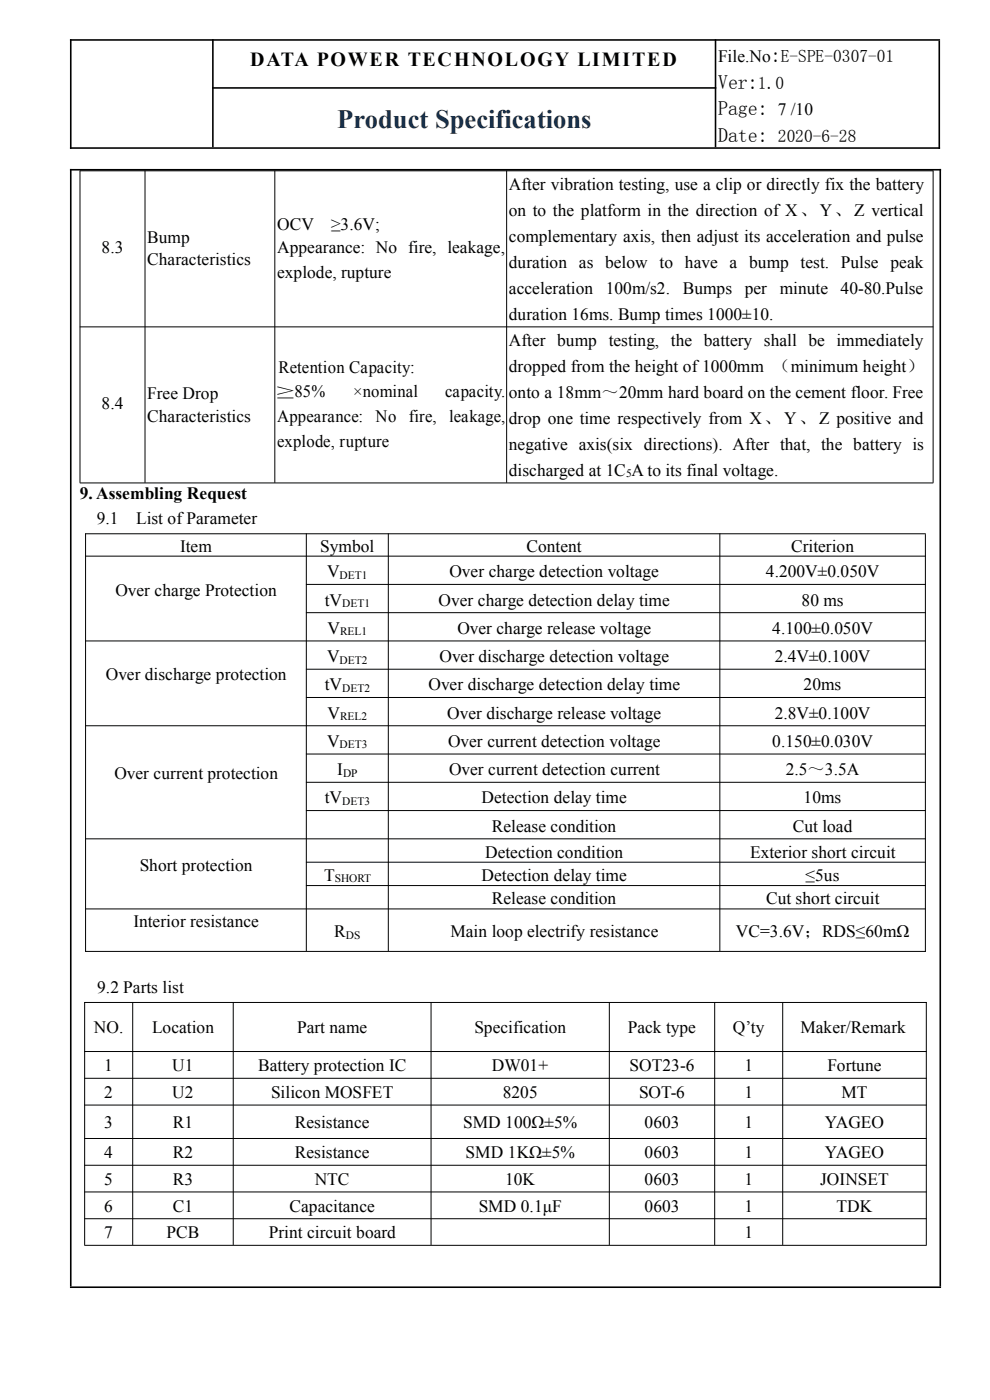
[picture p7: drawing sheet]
<svg xmlns="http://www.w3.org/2000/svg" width="210mm" height="297mm" viewBox="0 0 210 297" stroke-linecap="round" stroke-linejoin="round" font-family="sans-serif">
<path d="M14.8 8.5h184.6M15 8.3v23.3M45 18.7h107M45.2 8.3v22.9M151.8 8.3v22.9M199.2 8.6v23M14.8 31.4h184.6" fill="none" stroke="#000" stroke-width=".34"/>
<g fill="#fff">
<path d="M15.9 282.2h1.3l.1 .5a.73 .73 0 0 0-1-.3v1l.5-.1 .2-.4v.6l-.1 .3-.1-.3h-.5v1a.7 .7 0 0 0 1-.4l.1 .1-.2 .5h-1.3l.2-.2v-1v-1.1z" fill-rule="evenodd"/>
<path d="M17.7 282.2h1.3l.1 .5-.3-.3h-.3v2.1l.2 .2h-.7l.2-.2v-2.1h-.3l-.3 .3z" fill-rule="evenodd"/>
<path d="M19.4 282.2h1.3l.1 .5a.73 .73 0 0 0-1.1-.3v1l.6-.1 .2-.4v.6l-.1 .3-.1-.3h-.6v1a.7 .7 0 0 0 1.1-.4l.1 .1-.2 .5h-1.3l.1-.2v-1v-1.1z" fill-rule="evenodd"/>
<path d="M21.1 282.2h.5a.64 .64 0 0 1 .9 .4 .64 .64 0 0 1-.4 .9l.5 1.2h-.4l-.4-1.2h-.3v1l.2 .2h-.6l.2-.1v-1.1v-1.1zM21.5 282.4v1a.54 .54 0 0 0 .7-.5 .54 .54 0 0 0-.7-.5z" fill-rule="evenodd"/>
<path d="M22.7 282.2h.4l1 2v-1.8l-.2-.2h.5l-.2 .2v2.3l-1.1-2.2-.1 2 .3 .2h-.6l.2-.1v-1.1v-1.1z" fill-rule="evenodd"/>
<path d="M25.1 282.3l.3-.1 .5 2.3 .2 .2h-.6l.2-.3-.2-.6h-.6l-.1 .6 .1 .3h-.4l.2-.2zM25.2 282.5l-.3 1.2h.6z" fill-rule="evenodd"/>
<path d="M26.3 282.2h.7l-.3 .2v2.1h.7l.3-.4 .1 .1-.2 .5h-1.3l.2-.1v-1.1v-1.1z" fill-rule="evenodd"/>
<path d="M29.8 282.2h1.3l.1 .5a.73 .73 0 0 0-1.1-.3v1l.6-.1 .2-.4v.9l-.2-.3h-.6v1a.7 .7 0 0 0 1.1-.4l.1 .1-.2 .5h-1.3l.2-.2v-1v-1.1z" fill-rule="evenodd"/>
<path d="M31.4 282.2h.4l1 2v-1.8l-.2-.2h.4l-.2 .2v2.3l-1-2.2-.1 2 .3 .2h-.6l.2-.1v-1.1v-1.1z" fill-rule="evenodd"/>
<path d="M33.2 282.2h1.4l.1 .5a.73 .73 0 0 0-1.1-.3v1l.6-.1 .2-.4v.6l-.1 .3-.1-.3h-.6v1a.7 .7 0 0 0 1.1-.4l.1 .1-.2 .5h-1.4l.2-.2v-1v-1.1z" fill-rule="evenodd"/>
<path d="M35 282.2h.5a.64 .64 0 0 1 .8 .4 .64 .64 0 0 1-.4 .9l.6 1.2h-.4l-.5-1.2h-.2v1l.1 .2h-.5l.1-.1 .1-1.1-.1-1.1zM35.4 282.4v1a.54 .54 0 0 0 .7-.5 .54 .54 0 0 0-.7-.5z" fill-rule="evenodd"/>
<path d="M37.1 282.4l.2-.1 .7-.1v.7a.55 .55 0 0 0-.7-.6 .55 .55 0 0 0-.4 .8v.7a.56 .56 0 0 0 .2 .7 .56 .56 0 0 0 .8-.1v-.5l-.3-.3h.6l-.1 .1v.9l-.1-.1a.74 .74 0 0 1-.9 .1 .74 .74 0 0 1-.4-.8l.1-.9z" fill-rule="evenodd"/>
<path d="M38.4 282.2h.6l-.2 .3 .4 1.1 .4-1.1-.2-.3h.6l-.1 .1a3 3 0 0 0-.6 2.1l.2 .3h-.7l.2-.1v-.8l-.4-1.4z" fill-rule="evenodd"/>
<path d="M31.3 48h9v4.2h-9z" fill-rule="evenodd"/>
<path d="M108 36.9h7.8v4.3h-7.8z" fill-rule="evenodd"/>
<path d="M115.8 36.9h1v4.3h-1z" fill-rule="evenodd"/>
<path d="M116.8 36.9h13.4v4.3h-13.4z" fill-rule="evenodd"/>
<path d="M130.2 36.9h1.1v4.3h-1.1z" fill-rule="evenodd"/>
<path d="M131.3 36.9h10.8v4.3h-10.8z" fill-rule="evenodd"/>
<path d="M142.1 36.9h1v4.3h-1z" fill-rule="evenodd"/>
<path d="M143.1 36.9h5v4.3h-5z" fill-rule="evenodd"/>
<path d="M148.1 36.9h1v4.3h-1z" fill-rule="evenodd"/>
<path d="M149.1 36.9h1.7v4.3h-1.7z" fill-rule="evenodd"/>
<path d="M150.8 36.9h1.1v4.3h-1.1z" fill-rule="evenodd"/>
<path d="M151.9 36.9h5.5v4.3h-5.5z" fill-rule="evenodd"/>
<path d="M157.4 36.9h1.1v4.3h-1.1z" fill-rule="evenodd"/>
<path d="M158.5 36.9h3.1v4.3h-3.1z" fill-rule="evenodd"/>
<path d="M161.6 36.9h1v4.3h-1z" fill-rule="evenodd"/>
<path d="M162.6 36.9h11.3v4.3h-11.3z" fill-rule="evenodd"/>
<path d="M173.9 36.9h1.1v4.3h-1.1z" fill-rule="evenodd"/>
<path d="M175 36.9h4.1v4.3h-4.1z" fill-rule="evenodd"/>
<path d="M179.1 36.9h1.1v4.3h-1.1z" fill-rule="evenodd"/>
<path d="M180.2 36.9h4.5v4.3h-4.5z" fill-rule="evenodd"/>
<path d="M184.7 36.9h1.1v4.3h-1.1z" fill-rule="evenodd"/>
<path d="M185.8 36.9h10.2v4.3h-10.2z" fill-rule="evenodd"/>
<path d="M196 36.9h1v4.3h-1z" fill-rule="evenodd"/>
<path d="M108 42.1h3.7v4.8h-3.7z" fill-rule="evenodd"/>
<path d="M111.7 42.1h1.3v4.8h-1.3z" fill-rule="evenodd"/>
<path d="M113 42.1h2.9v4.8h-2.9z" fill-rule="evenodd"/>
<path d="M115.9 42.1h1.4v4.8h-1.4z" fill-rule="evenodd"/>
<path d="M117.3 42.1h4.5v4.8h-4.5z" fill-rule="evenodd"/>
<path d="M121.8 42.1h1.4v4.8h-1.4z" fill-rule="evenodd"/>
<path d="M123.2 42.1h12.8v4.8h-12.8z" fill-rule="evenodd"/>
<path d="M136 42.1h1.4v4.8h-1.4z" fill-rule="evenodd"/>
<path d="M137.4 42.1h2.9v4.8h-2.9z" fill-rule="evenodd"/>
<path d="M140.3 42.1h1.4v4.8h-1.4z" fill-rule="evenodd"/>
<path d="M141.7 42.1h4.5v4.8h-4.5z" fill-rule="evenodd"/>
<path d="M146.2 42.1h1.4v4.8h-1.4z" fill-rule="evenodd"/>
<path d="M147.6 42.1h13.1v4.8h-13.1z" fill-rule="evenodd"/>
<path d="M160.7 42.1h1.4v4.8h-1.4z" fill-rule="evenodd"/>
<path d="M162.1 42.1h3.1v4.8h-3.1z" fill-rule="evenodd"/>
<path d="M165.2 42.1h1.4v4.8h-1.4z" fill-rule="evenodd"/>
<path d="M166.6 42.1h3.1v4.8h-3.1z" fill-rule="evenodd"/>
<path d="M169.7 42.1h4.2v4.8h-4.2z" fill-rule="evenodd"/>
<path d="M173.9 42.1h3.1v4.8h-3.1z" fill-rule="evenodd"/>
<path d="M177 42.1h4.2v4.8h-4.2z" fill-rule="evenodd"/>
<path d="M181.2 42.1h2.3v4.8h-2.3z" fill-rule="evenodd"/>
<path d="M183.5 42.1h1.4v4.8h-1.4z" fill-rule="evenodd"/>
<path d="M184.9 42.1h11.1v4.8h-11.1z" fill-rule="evenodd"/>
<path d="M196 42.1h.9v4.8h-.9z" fill-rule="evenodd"/>
<path d="M108 47.9h23v4.3h-23z" fill-rule="evenodd"/>
<path d="M131 47.9h1.2v4.3h-1.2z" fill-rule="evenodd"/>
<path d="M132.2 47.9h6.9v4.3h-6.9z" fill-rule="evenodd"/>
<path d="M139.1 47.9h1.2v4.3h-1.2z" fill-rule="evenodd"/>
<path d="M140.3 47.9h6.3v4.3h-6.3z" fill-rule="evenodd"/>
<path d="M146.6 47.9h1.2v4.3h-1.2z" fill-rule="evenodd"/>
<path d="M147.8 47.9h8.9v4.3h-8.9z" fill-rule="evenodd"/>
<path d="M156.7 47.9h1.2v4.3h-1.2z" fill-rule="evenodd"/>
<path d="M157.9 47.9h3.4v4.3h-3.4z" fill-rule="evenodd"/>
<path d="M161.3 47.9h1.2v4.3h-1.2z" fill-rule="evenodd"/>
<path d="M162.5 47.9h17.9v4.3h-17.9z" fill-rule="evenodd"/>
<path d="M180.4 47.9h1.2v4.3h-1.2z" fill-rule="evenodd"/>
<path d="M181.6 47.9h5.4v4.3h-5.4z" fill-rule="evenodd"/>
<path d="M187 47.9h1.1v4.3h-1.1z" fill-rule="evenodd"/>
<path d="M188.1 47.9h7.9v4.3h-7.9z" fill-rule="evenodd"/>
<path d="M196 47.9h.9v4.3h-.9z" fill-rule="evenodd"/>
<path d="M108 53.4h12.3v4.3h-12.3z" fill-rule="evenodd"/>
<path d="M120.3 53.4h2.5v4.3h-2.5z" fill-rule="evenodd"/>
<path d="M122.8 53.4h3.1v4.3h-3.1z" fill-rule="evenodd"/>
<path d="M125.9 53.4h2.5v4.3h-2.5z" fill-rule="evenodd"/>
<path d="M128.4 53.4h9v4.3h-9z" fill-rule="evenodd"/>
<path d="M137.4 53.4h2.5v4.3h-2.5z" fill-rule="evenodd"/>
<path d="M139.9 53.4h2.9v4.3h-2.9z" fill-rule="evenodd"/>
<path d="M142.8 53.4h2.5v4.3h-2.5z" fill-rule="evenodd"/>
<path d="M145.3 53.4h7v4.3h-7z" fill-rule="evenodd"/>
<path d="M152.3 53.4h2.5v4.3h-2.5z" fill-rule="evenodd"/>
<path d="M154.8 53.4h1.6v4.3h-1.6z" fill-rule="evenodd"/>
<path d="M156.4 53.4h2.5v4.3h-2.5z" fill-rule="evenodd"/>
<path d="M158.9 53.4h8.4v4.3h-8.4z" fill-rule="evenodd"/>
<path d="M167.3 53.4h2.5v4.3h-2.5z" fill-rule="evenodd"/>
<path d="M169.8 53.4h6.1v4.3h-6.1z" fill-rule="evenodd"/>
<path d="M175.9 53.4h2.5v4.3h-2.5z" fill-rule="evenodd"/>
<path d="M178.4 53.4h8v4.3h-8z" fill-rule="evenodd"/>
<path d="M186.4 53.4h2.5v4.3h-2.5z" fill-rule="evenodd"/>
<path d="M188.9 53.4h7v4.3h-7z" fill-rule="evenodd"/>
<path d="M195.9 53.4h.9v4.3h-.9z" fill-rule="evenodd"/>
<path d="M108 58.9h17.9v4.3h-17.9z" fill-rule="evenodd"/>
<path d="M125.9 58.9h2.6v4.3h-2.6z" fill-rule="evenodd"/>
<path d="M128.5 58.9h13.7v4.3h-13.7z" fill-rule="evenodd"/>
<path d="M142.2 58.9h2.7v4.3h-2.7z" fill-rule="evenodd"/>
<path d="M144.9 58.9h10.4v4.3h-10.4z" fill-rule="evenodd"/>
<path d="M155.3 58.9h2.7v4.3h-2.7z" fill-rule="evenodd"/>
<path d="M158 58.9h4.7v4.3h-4.7z" fill-rule="evenodd"/>
<path d="M162.7 58.9h2.7v4.3h-2.7z" fill-rule="evenodd"/>
<path d="M165.4 58.9h10.3v4.3h-10.3z" fill-rule="evenodd"/>
<path d="M175.7 58.9h2.6v4.3h-2.6z" fill-rule="evenodd"/>
<path d="M178.3 58.9h17.6v4.3h-17.6z" fill-rule="evenodd"/>
<path d="M195.9 58.9h.9v4.3h-.9z" fill-rule="evenodd"/>
<path d="M108 64.4h12.3v4.3h-12.3z" fill-rule="evenodd"/>
<path d="M120.3 64.4h.9v4.3h-.9z" fill-rule="evenodd"/>
<path d="M121.2 64.4h9v4.3h-9z" fill-rule="evenodd"/>
<path d="M130.2 64.4h.9v4.3h-.9z" fill-rule="evenodd"/>
<path d="M131.1 64.4h9.1v4.3h-9.1z" fill-rule="evenodd"/>
<path d="M140.2 64.4h.9v4.3h-.9z" fill-rule="evenodd"/>
<path d="M141.1 64.4h8v4.3h-8z" fill-rule="evenodd"/>
<path d="M149.1 64.4h.9v4.3h-.9z" fill-rule="evenodd"/>
<path d="M150 64.4h7.4v4.3h-7.4z" fill-rule="evenodd"/>
<path d="M157.4 64.4h2.1v4.3h-2.1z" fill-rule="evenodd"/>
<path d="M159.5 64.4h4.6v4.3h-4.6z" fill-rule="evenodd"/>
<path d="M31.3 81.1h6.5v4.3h-6.5z" fill-rule="evenodd"/>
<path d="M37.8 81.1h1v4.3h-1z" fill-rule="evenodd"/>
<path d="M38.8 81.1h7.6v4.3h-7.6z" fill-rule="evenodd"/>
<path d="M108 70h7.8v4.3h-7.8z" fill-rule="evenodd"/>
<path d="M115.8 70h2.4v4.3h-2.4z" fill-rule="evenodd"/>
<path d="M118.2 70h8.5v4.3h-8.5z" fill-rule="evenodd"/>
<path d="M126.7 70h2.4v4.3h-2.4z" fill-rule="evenodd"/>
<path d="M129.1 70h10.8v4.3h-10.8z" fill-rule="evenodd"/>
<path d="M139.9 70h2.4v4.3h-2.4z" fill-rule="evenodd"/>
<path d="M142.3 70h4.6v4.3h-4.6z" fill-rule="evenodd"/>
<path d="M146.9 70h2.4v4.3h-2.4z" fill-rule="evenodd"/>
<path d="M149.3 70h10.3v4.3h-10.3z" fill-rule="evenodd"/>
<path d="M159.6 70h2.4v4.3h-2.4z" fill-rule="evenodd"/>
<path d="M162 70h7.1v4.3h-7.1z" fill-rule="evenodd"/>
<path d="M169.1 70h2.4v4.3h-2.4z" fill-rule="evenodd"/>
<path d="M171.5 70h3.5v4.3h-3.5z" fill-rule="evenodd"/>
<path d="M175 70h2.4v4.3h-2.4z" fill-rule="evenodd"/>
<path d="M177.4 70h18.6v4.3h-18.6z" fill-rule="evenodd"/>
<path d="M196 70h.9v4.3h-.9z" fill-rule="evenodd"/>
<path d="M108 75.2h12.1v4.8h-12.1z" fill-rule="evenodd"/>
<path d="M120.1 75.2h1v4.8h-1z" fill-rule="evenodd"/>
<path d="M121.1 75.2h7.2v4.8h-7.2z" fill-rule="evenodd"/>
<path d="M128.3 75.2h.9v4.8h-.9z" fill-rule="evenodd"/>
<path d="M129.2 75.2h4.5v4.8h-4.5z" fill-rule="evenodd"/>
<path d="M133.7 75.2h1v4.8h-1z" fill-rule="evenodd"/>
<path d="M134.7 75.2h9.2v4.8h-9.2z" fill-rule="evenodd"/>
<path d="M143.9 75.2h1v4.8h-1z" fill-rule="evenodd"/>
<path d="M144.9 75.2h3.1v4.8h-3.1z" fill-rule="evenodd"/>
<path d="M148 75.2h.9v4.8h-.9z" fill-rule="evenodd"/>
<path d="M148.9 75.2h13.2v4.8h-13.2z" fill-rule="evenodd"/>
<path d="M162.1 75.2h1.9v4.8h-1.9z" fill-rule="evenodd"/>
<path d="M164 75.2h3.7v4.8h-3.7z" fill-rule="evenodd"/>
<path d="M167.7 75.2h14.4v4.8h-14.4z" fill-rule="evenodd"/>
<path d="M182.1 75.2h1v4.8h-1z" fill-rule="evenodd"/>
<path d="M183.1 75.2h9.3v4.8h-9.3z" fill-rule="evenodd"/>
<path d="M192.4 75.2h3.5v4.8h-3.5z" fill-rule="evenodd"/>
<path d="M108 80.7h6.5v4.8h-6.5z" fill-rule="evenodd"/>
<path d="M114.5 80.7h1v4.8h-1z" fill-rule="evenodd"/>
<path d="M115.5 80.7h1.6v4.8h-1.6z" fill-rule="evenodd"/>
<path d="M117.1 80.7h1v4.8h-1z" fill-rule="evenodd"/>
<path d="M118.1 80.7h9.5v4.8h-9.5z" fill-rule="evenodd"/>
<path d="M127.6 80.7h3.7v4.8h-3.7z" fill-rule="evenodd"/>
<path d="M131.3 80.7h9.5v4.8h-9.5z" fill-rule="evenodd"/>
<path d="M140.8 80.7h.9v4.8h-.9z" fill-rule="evenodd"/>
<path d="M141.7 80.7h6.6v4.8h-6.6z" fill-rule="evenodd"/>
<path d="M148.3 80.7h1v4.8h-1z" fill-rule="evenodd"/>
<path d="M149.3 80.7h8.4v4.8h-8.4z" fill-rule="evenodd"/>
<path d="M157.7 80.7h1v4.8h-1z" fill-rule="evenodd"/>
<path d="M158.7 80.7h3.7v4.8h-3.7z" fill-rule="evenodd"/>
<path d="M162.4 80.7h.9v4.8h-.9z" fill-rule="evenodd"/>
<path d="M163.3 80.7h4.6v4.8h-4.6z" fill-rule="evenodd"/>
<path d="M167.9 80.7h.9v4.8h-.9z" fill-rule="evenodd"/>
<path d="M168.8 80.7h10.7v4.8h-10.7z" fill-rule="evenodd"/>
<path d="M179.5 80.7h1v4.8h-1z" fill-rule="evenodd"/>
<path d="M180.5 80.7h7.9v4.8h-7.9z" fill-rule="evenodd"/>
<path d="M188.4 80.7h.9v4.8h-.9z" fill-rule="evenodd"/>
<path d="M189.3 80.7h6.6v4.8h-6.6z" fill-rule="evenodd"/>
<path d="M195.9 80.7h.9v4.8h-.9z" fill-rule="evenodd"/>
<path d="M108 86.2h6.7v4.8h-6.7z" fill-rule="evenodd"/>
<path d="M114.7 86.2h1.5v4.8h-1.5z" fill-rule="evenodd"/>
<path d="M116.2 86.2h5.3v4.8h-5.3z" fill-rule="evenodd"/>
<path d="M121.5 86.2h1.5v4.8h-1.5z" fill-rule="evenodd"/>
<path d="M123 86.2h6.5v4.8h-6.5z" fill-rule="evenodd"/>
<path d="M129.5 86.2h1.5v4.8h-1.5z" fill-rule="evenodd"/>
<path d="M131 86.2h17.9v4.8h-17.9z" fill-rule="evenodd"/>
<path d="M148.9 86.2h1.4v4.8h-1.4z" fill-rule="evenodd"/>
<path d="M150.3 86.2h7.2v4.8h-7.2z" fill-rule="evenodd"/>
<path d="M157.5 86.2h1.4v4.8h-1.4z" fill-rule="evenodd"/>
<path d="M158.9 86.2h3.2v4.8h-3.2z" fill-rule="evenodd"/>
<path d="M162.1 86.2h4.2v4.8h-4.2z" fill-rule="evenodd"/>
<path d="M166.3 86.2h3.2v4.8h-3.2z" fill-rule="evenodd"/>
<path d="M169.5 86.2h4.2v4.8h-4.2z" fill-rule="evenodd"/>
<path d="M173.7 86.2h2.3v4.8h-2.3z" fill-rule="evenodd"/>
<path d="M176 86.2h1.4v4.8h-1.4z" fill-rule="evenodd"/>
<path d="M177.4 86.2h11.7v4.8h-11.7z" fill-rule="evenodd"/>
<path d="M189.1 86.2h1.5v4.8h-1.5z" fill-rule="evenodd"/>
<path d="M190.6 86.2h5.3v4.8h-5.3z" fill-rule="evenodd"/>
<path d="M195.9 86.2h.9v4.8h-.9z" fill-rule="evenodd"/>
<path d="M108 92h12.5v4.3h-12.5z" fill-rule="evenodd"/>
<path d="M120.5 92h2.3v4.3h-2.3z" fill-rule="evenodd"/>
<path d="M122.8 92h11.5v4.3h-11.5z" fill-rule="evenodd"/>
<path d="M134.3 92h2.3v4.3h-2.3z" fill-rule="evenodd"/>
<path d="M136.6 92h16.7v4.3h-16.7z" fill-rule="evenodd"/>
<path d="M153.3 92h2.1v4.3h-2.1z" fill-rule="evenodd"/>
<path d="M155.4 92h7.8v4.3h-7.8z" fill-rule="evenodd"/>
<path d="M163.2 92h2.3v4.3h-2.3z" fill-rule="evenodd"/>
<path d="M165.5 92h6.5v4.3h-6.5z" fill-rule="evenodd"/>
<path d="M172 92h2.2v4.3h-2.2z" fill-rule="evenodd"/>
<path d="M174.2 92h4.6v4.3h-4.6z" fill-rule="evenodd"/>
<path d="M178.8 92h2.2v4.3h-2.2z" fill-rule="evenodd"/>
<path d="M181 92h10.3v4.3h-10.3z" fill-rule="evenodd"/>
<path d="M191.3 92h2.3v4.3h-2.3z" fill-rule="evenodd"/>
<path d="M193.6 92h2.4v4.3h-2.4z" fill-rule="evenodd"/>
<path d="M196 92h1v4.3h-1z" fill-rule="evenodd"/>
<path d="M108 97.5h15.9v4.3h-15.9z" fill-rule="evenodd"/>
<path d="M123.9 97.5h1v4.3h-1z" fill-rule="evenodd"/>
<path d="M124.9 97.5h2.6v4.3h-2.6z" fill-rule="evenodd"/>
<path d="M127.5 97.5h1v4.3h-1z" fill-rule="evenodd"/>
<path d="M128.5 97.5h1.8v4.3h-1.8z" fill-rule="evenodd"/>
<path d="M136.5 97.5h.9v4.3h-.9z" fill-rule="evenodd"/>
<path d="M137.4 97.5h2.9v4.3h-2.9z" fill-rule="evenodd"/>
<path d="M140.3 97.5h.9v4.3h-.9z" fill-rule="evenodd"/>
<path d="M141.2 97.5h3.5v4.3h-3.5z" fill-rule="evenodd"/>
<path d="M144.7 97.5h.9v4.3h-.9z" fill-rule="evenodd"/>
<path d="M145.6 97.5h6.8v4.3h-6.8z" fill-rule="evenodd"/>
<path d="M152.4 97.5h.9v4.3h-.9z" fill-rule="evenodd"/>
<path d="M153.3 97.5h11.9v4.3h-11.9z" fill-rule="evenodd"/>
</g>
<g fill="none" stroke="#000" stroke-width=".21">
<path d="M16.9 36.2h181.1M17 36.2v66.2M30.8 36.2v66.2M58.3 36.2v66.2M107.5 36.2v66.2M197.9 36.2v66.2M16.9 69.3h181.1M16.9 102.5h181.1M18.1 113.2h178.3M18.1 118h178.3M18.2 113.2v88.7M65 113.2v88.6"/>
<path d="M82.4 113.2v88.6M152.7 113.2v88.6M196.3 113.3v88.6M18.1 136h178.3M64.9 124h131.5M64.9 130h131.5M18.1 154h178.3M64.9 142h131.5M64.9 148h131.5M64.9 160h131.5M18.1 178h178.3M64.9 166h131.5"/>
<path d="M64.9 172h131.5M18.1 192.8h178.3M64.9 182.9h131.5M64.9 187.9h131.5M17.9 212.7h178.7M18 212.6v51.5M18.1 201.8h178.3M28.2 212.6v51.5M49.5 212.6v51.5M91.4 212.6v51.5M129.3 212.6v51.5M151.6 212.6v51.5"/>
<path d="M166 212.6v51.5M196.5 212.6v51.5M17.9 223.1h178.7M17.9 228.8h178.7M17.9 234.4h178.7M17.9 241.5h178.7M17.9 247.2h178.7M17.9 252.9h178.7M17.9 258.5h178.7M17.9 264.2h178.7"/>
</g>
<path d="M14.8 36h184.8M15 35.8v237.1M199.5 35.8v237.1M14.8 273.1h184.8" fill="none" stroke="#000" stroke-width=".34"/>
<text font-size="5.6" fill="#036" x="71.5" y="27.1">Product Specifications</text>
<g font-size="4.2">
<text x="53.1" y="14">DATA POWER TECHNOLOGY LIMITED</text>
<text x="163.5" y="13.2">:</text>
<text x="152.3" y="18.9">Ver:</text>
<text x="152.3" y="24.5">Page:</text>
<text x="152.3" y="30.1">Date:</text>
</g>
<g font-size="3.7">
<text x="152.3" y="13.2">File.No E-SPE-0307-01</text>
<text x="160.8" y="18.8">1.0</text>
<text x="165" y="24.4">7 /10</text>
<text x="165" y="30.1">2020-6-28</text>
<text x="107.9" y="40.4">After</text>
<text x="116.8" y="40.4">vibration</text>
<text x="131.3" y="40.4">t</text>
<text x="132.3" y="40.4">esting,</text>
<text x="143.1" y="40.4">use</text>
<text x="149.1" y="40.4">a</text>
<text x="151.8" y="40.4">clip</text>
<text x="158.5" y="40.4">or</text>
<text x="162.6" y="40.4">directly</text>
<text x="175" y="40.4">fix</text>
<text x="180.2" y="40.4">t</text>
<text x="181.2" y="40.4">he</text>
<text x="185.8" y="40.4">battery</text>
<text x="107.9" y="45.9">on</text>
<text x="113" y="45.9">t</text>
<text x="114" y="45.9">o</text>
<text x="117.3" y="45.9">t</text>
<text x="118.3" y="45.9">he</text>
<text x="123.2" y="45.9">platform</text>
<text x="137.4" y="45.9">i</text>
<text x="138.4" y="45.9">n</text>
<text x="141.6" y="45.9">t</text>
<text x="142.7" y="45.9">he</text>
<text x="147.6" y="45.9">direction</text>
<text x="162.1" y="45.9">of</text>
<text x="166.6" y="45.9">X、</text>
<text x="173.9" y="45.9">Y、Z</text>
<text x="184.9" y="45.9">vertical</text>
<text x="21.5" y="53.6">8.3</text>
<text x="31.2" y="51.5">Bump</text>
<text x="58.8" y="48.8">OCV</text>
<text x="58.8" y="53.7">Appearance: No fire, leakage,</text>
<text x="70.2" y="48.8">≥3.6V;</text>
<text x="107.9" y="51.4">complementary</text>
<text x="132.2" y="51.4">axis,</text>
<text x="140.2" y="51.4">t</text>
<text x="141.3" y="51.4">hen</text>
<text x="147.8" y="51.4">adjust</text>
<text x="157.9" y="51.4">i</text>
<text x="158.9" y="51.4">ts</text>
<text x="162.5" y="51.4">acceleration</text>
<text x="181.6" y="51.4">and</text>
<text x="188.1" y="51.4">pulse</text>
<text x="31.2" y="56.3">Characteristics</text>
<text x="58.8" y="59">explode, rupture</text>
<text x="107.9" y="56.9">duration</text>
<text x="122.8" y="56.9">as</text>
<text x="128.4" y="56.9">below</text>
<text x="139.9" y="56.9">t</text>
<text x="140.9" y="56.9">o</text>
<text x="145.3" y="56.9">have</text>
<text x="154.8" y="56.9">a</text>
<text x="158.9" y="56.9">bump</text>
<text x="169.8" y="56.9">t</text>
<text x="170.9" y="56.9">est.</text>
<text x="178.4" y="56.9">Pulse</text>
<text x="188.9" y="56.9">peak</text>
<text x="107.9" y="62.4">acceleration</text>
<text x="128.5" y="62.4">100m/s2.</text>
<text x="144.9" y="62.4">Bumps</text>
<text x="158" y="62.4">per</text>
<text x="165.4" y="62.4">minute</text>
<text x="178.3" y="62.4">40-80.Pulse</text>
<text x="107.9" y="67.9">duration</text>
<text x="121.2" y="67.9">16ms.</text>
<text x="131.1" y="67.9">Bump</text>
<text x="141.1" y="67.9">t</text>
<text x="142.1" y="67.9">imes</text>
<text x="150" y="67.9">1000±10.</text>
<text x="107.9" y="73.5">After</text>
<text x="118.2" y="73.5">bump</text>
<text x="129.1" y="73.5">t</text>
<text x="130.1" y="73.5">esting,</text>
<text x="142.3" y="73.5">t</text>
<text x="143.3" y="73.5">he</text>
<text x="149.3" y="73.5">battery</text>
<text x="162.1" y="73.5">shall</text>
<text x="171.5" y="73.5">be</text>
<text x="177.4" y="73.5">i</text>
<text x="178.4" y="73.5">mmediately</text>
<text x="59.1" y="79.2">Retention Capacity:</text>
<text x="107.9" y="79">dropped</text>
<text x="121.1" y="79">from</text>
<text x="129.2" y="79">t</text>
<text x="130.2" y="79">he</text>
<text x="134.7" y="79">height</text>
<text x="144.9" y="79">of</text>
<text x="148.9" y="79">1000mm</text>
<text x="164" y="79">（</text>
<text x="167.7" y="79">minimum</text>
<text x="183" y="79">height</text>
<text x="192.4" y="79">）</text>
<text x="21.5" y="86.7">8.4</text>
<text x="31.2" y="84.6">Free</text>
<text x="31.2" y="89.4">Characteristics</text>
<text x="38.7" y="84.6">Drop</text>
<text x="58.8" y="84.1">≥85%</text>
<text x="58.8" y="89.4">Appearance:</text>
<text x="74.9" y="84.1">×nominal</text>
<text x="79.7" y="89.4">No</text>
<text x="86.7" y="89.4">fire,</text>
<text x="94.4" y="84.1">capacity.</text>
<text x="95.2" y="89.4">leakage,</text>
<text x="107.9" y="84.5">onto</text>
<text x="107.9" y="90">drop</text>
<text x="115.5" y="84.5">a</text>
<text x="116.2" y="90">one</text>
<text x="118.1" y="84.5">18mm～20mm</text>
<text x="123" y="90">t</text>
<text x="124" y="90">ime</text>
<text x="131" y="90">respectively</text>
<text x="141.7" y="84.5">hard</text>
<text x="149.3" y="84.5">board</text>
<text x="150.3" y="90">from</text>
<text x="158.7" y="84.5">on</text>
<text x="159" y="90">X</text>
<text x="162.1" y="90">、Y、</text>
<text x="163.3" y="84.5">t</text>
<text x="164.3" y="84.5">he</text>
<text x="168.8" y="84.5">cement</text>
<text x="173.7" y="90">Z</text>
<text x="177.4" y="90">positive</text>
<text x="180.5" y="84.5">floor.</text>
<text x="189.3" y="84.5">Free</text>
<text x="190.6" y="90">and</text>
<text x="58.8" y="94.8">explode, rupture</text>
<text x="107.9" y="95.5">negative</text>
<text x="122.8" y="95.5">axis(six</text>
<text x="136.6" y="95.5">directions).</text>
<text x="155.4" y="95.5">After</text>
<text x="165.5" y="95.5">t</text>
<text x="166.5" y="95.5">hat,</text>
<text x="174.2" y="95.5">t</text>
<text x="175.2" y="95.5">he</text>
<text x="181" y="95.5">battery</text>
<text x="193.5" y="95.5">i</text>
<text x="194.6" y="95.5">s</text>
<text x="107.9" y="101">discharged</text>
<text x="124.9" y="101">at</text>
<text x="128.5" y="101">1C A</text>
<text x="137.4" y="101">t</text>
<text x="138.4" y="101">o</text>
<text x="141.2" y="101">i</text>
<text x="142.2" y="101">ts</text>
<text x="145.6" y="101">final</text>
<text x="153.3" y="101">voltage.</text>
<text x="16.9" y="105.9">9. Assembling Request</text>
<text x="20.5" y="111.3">9.1</text>
<text x="28.9" y="111.3">List ofParameter</text>
<text x="38.2" y="117.1">Item</text>
<text x="67.9" y="117.1">Symbol</text>
<text x="111.7" y="117.1">Content</text>
<text x="167.9" y="117.1">Criterion</text>
<text x="69.4" y="122.4">V</text>
<text x="95.3" y="122.4">Over charge detection voltage</text>
<text x="162.5" y="122.4">4.200V±0.050V</text>
<text x="24.5" y="126.3">Over charge Protection</text>
<text x="68.9" y="128.5">tV</text>
<text x="93" y="128.5">Over charge detection delay time</text>
<text x="170.1" y="128.5">80 ms</text>
<text x="69.5" y="134.5">V</text>
<text x="97" y="134.5">Over charge release voltage</text>
<text x="163.8" y="134.5">4.100±0.050V</text>
<text x="69.4" y="140.4">V</text>
<text x="93.2" y="140.4">Over discharge detection voltage</text>
<text x="164.3" y="140.4">2.4V±0.100V</text>
<text x="22.4" y="144.3">Over discharge protection</text>
<text x="68.9" y="146.4">tV</text>
<text x="90.9" y="146.4">Over discharge detection delay time</text>
<text x="170.5" y="146.4">20ms</text>
<text x="69.5" y="152.5">V</text>
<text x="94.9" y="152.5">Over discharge release voltage</text>
<text x="164.3" y="152.5">2.8V±0.100V</text>
<text x="69.4" y="158.4">V</text>
<text x="95" y="158.4">Over current detection voltage</text>
<text x="163.8" y="158.4">0.150±0.030V</text>
<text x="24.3" y="165.3">Over current protection</text>
<text x="71.5" y="164.4">I</text>
<text x="95.2" y="164.4">Over current detection current</text>
<text x="166.7" y="164.4">2.5～3.5A</text>
<text x="68.9" y="170.5">tV</text>
<text x="102.1" y="170.5">Detection delay time</text>
<text x="170.5" y="170.5">10ms</text>
<text x="104.4" y="176.4">Release condition</text>
<text x="168.2" y="176.4">Cut load</text>
<text x="29.6" y="184.7">Short protection</text>
<text x="102.9" y="181.9">Detection condition</text>
<text x="159.1" y="181.9">Exterior short circuit</text>
<text x="68.7" y="186.9">T</text>
<text x="102.1" y="186.9">Detection delay time</text>
<text x="104.4" y="191.8">Release condition</text>
<text x="162.5" y="191.8">Cut short circuit</text>
<text x="170.9" y="186.9">≤5us</text>
<text x="28.3" y="196.7">Interior resistance</text>
<text x="70.9" y="198.8">R</text>
<text x="95.5" y="198.8">Main loop electrify resistance</text>
<text x="156.1" y="198.8">VC=3.6V；RDS≤60mΩ</text>
<text x="20.6" y="210.7">9.2 Parts list</text>
<text x="19.9" y="219.2">NO.</text>
<text x="32.3" y="219.2">Location</text>
<text x="63" y="219.2">Part name</text>
<text x="100.6" y="219.2">Specification</text>
<text x="133.2" y="219.2">Pack type</text>
<text x="155.4" y="219.2">Q’ty</text>
<text x="169.8" y="219.2">Maker/Remark</text>
<text x="22.1" y="227.2">1</text>
<text x="36.5" y="227.2">U1</text>
<text x="54.8" y="227.2">Battery protection IC</text>
<text x="104.4" y="227.2">DW01+</text>
<text x="133.6" y="227.2">SOT23-6</text>
<text x="157.9" y="227.2">1</text>
<text x="175.5" y="227.2">Fortune</text>
<text x="22.1" y="232.9">2</text>
<text x="36.5" y="232.9">U2</text>
<text x="57.5" y="232.9">Silicon MOSFET</text>
<text x="106.6" y="232.9">8205</text>
<text x="135.6" y="232.9">SOT-6</text>
<text x="157.9" y="232.9">1</text>
<text x="178.5" y="232.9">MT</text>
<text x="22.1" y="239.3">3</text>
<text x="36.7" y="239.3">R1</text>
<text x="62.6" y="239.3">Resistance</text>
<text x="98.3" y="239.3">SMD 100Ω±5%</text>
<text x="136.7" y="239.3">0603</text>
<text x="157.9" y="239.3">1</text>
<text x="175" y="239.3">YAGEO</text>
<text x="22.1" y="245.7">4</text>
<text x="36.7" y="245.7">R2</text>
<text x="62.6" y="245.7">Resistance</text>
<text x="98.8" y="245.7">SMD 1KΩ±5%</text>
<text x="136.7" y="245.7">0603</text>
<text x="157.9" y="245.7">1</text>
<text x="175" y="245.7">YAGEO</text>
<text x="22.1" y="251.4">5</text>
<text x="36.7" y="251.4">R3</text>
<text x="66.8" y="251.4">NTC</text>
<text x="107.1" y="251.4">10K</text>
<text x="136.7" y="251.4">0603</text>
<text x="157.9" y="251.4">1</text>
<text x="174" y="251.4">JOINSET</text>
<text x="22.1" y="257">6</text>
<text x="36.7" y="257">C1</text>
<text x="61.4" y="257">Capacitance</text>
<text x="101.6" y="257">SMD 0.1μF</text>
<text x="136.7" y="257">0603</text>
<text x="157.9" y="257">1</text>
<text x="177.5" y="257">TDK</text>
<text x="22.1" y="262.7">7</text>
<text x="35.3" y="262.7">PCB</text>
<text x="57" y="262.7">Print circuit board</text>
<text x="157.9" y="262.7">1</text>
</g>
<g font-size="2.4">
<text x="132.8" y="101.3">5</text>
<text x="72.1" y="122.8">DET1</text>
<text x="72.6" y="128.8">DET1</text>
<text x="72.1" y="134.8">REL1</text>
<text x="72.1" y="140.8">DET2</text>
<text x="72.6" y="146.7">DET2</text>
<text x="72.1" y="152.8">REL2</text>
<text x="72.1" y="158.8">DET3</text>
<text x="72.8" y="164.7">DP</text>
<text x="72.6" y="170.7">DET3</text>
<text x="71" y="187.2">SHORT</text>
<text x="73.4" y="199.1">DS</text>
</g>
</svg>
